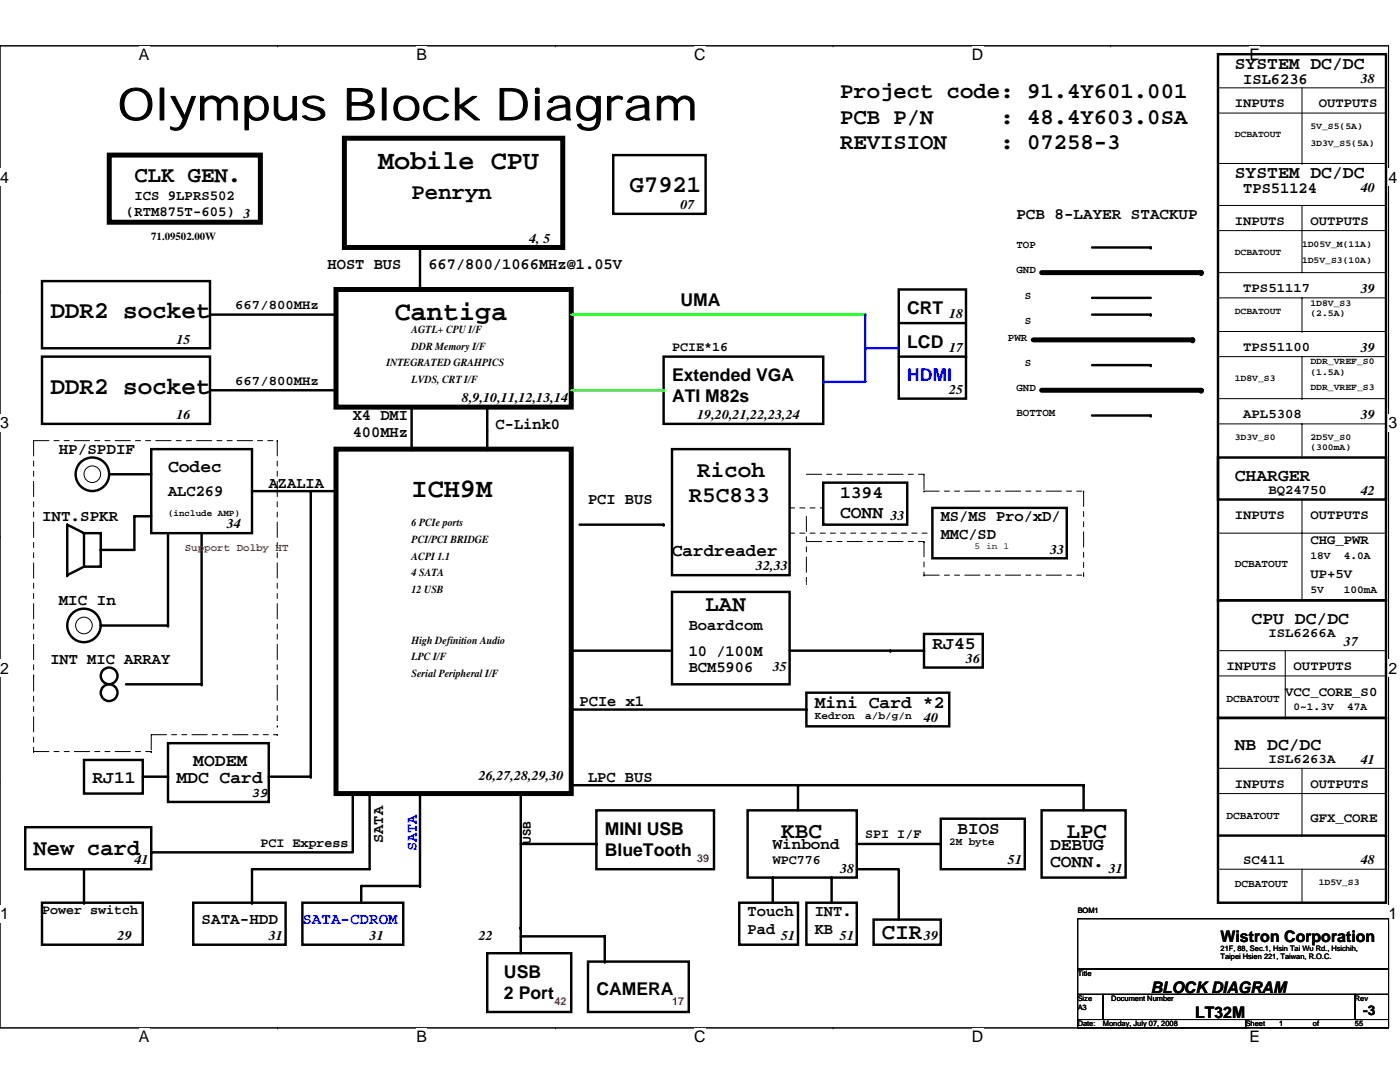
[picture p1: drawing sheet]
<svg xmlns="http://www.w3.org/2000/svg" width="279mm" height="216mm" viewBox="0 0 279 216" stroke-linecap="round" stroke-linejoin="round" font-family="sans-serif">
<path d="M0 9.1h277.1v196h-277.1z" fill="none" stroke="#000" stroke-width=".2"/>
<g fill="#fff">
<path d="M27.7 9.1h2.1v3.6h-2.1z"/>
<path d="M27.7 205.1h2.1v3.5h-2.1z"/>
</g>
<path d="M55.4 9.1h.1M55.4 205.1h.1" fill="none" stroke="#000" stroke-width=".2"/>
<g fill="#fff">
<path d="M83.1 9.1h2.1v3.6h-2.1z"/>
<path d="M83.1 205.1h2.1v3.5h-2.1z"/>
</g>
<path d="M110.8 9.1h.1M110.8 205.1h.1" fill="none" stroke="#000" stroke-width=".2"/>
<g fill="#fff">
<path d="M138.5 9.1h2.3v3.6h-2.3z"/>
<path d="M138.5 205.1h2.3v3.5h-2.3z"/>
</g>
<path d="M166.3 9.1h.1M166.3 205.1h.1" fill="none" stroke="#000" stroke-width=".2"/>
<g fill="#fff">
<path d="M194 9.1h2.3v3.6h-2.3z"/>
<path d="M194 205.1h2.3v3.5h-2.3z"/>
</g>
<path d="M221.7 9.1h.1M221.7 205.1h.1" fill="none" stroke="#000" stroke-width=".2"/>
<g fill="#fff">
<path d="M249.4 9.1h2.1v3.6h-2.1z"/>
<path d="M249.4 205.1h2.1v3.5h-2.1z"/>
<path d="M0 33.6h1.8v3.5h-1.8z"/>
<path d="M277.1 33.6h1.8v3.5h-1.8z"/>
<path d="M0 82.6h1.8v3.5h-1.8z"/>
<path d="M277.1 82.6h1.8v3.5h-1.8z"/>
</g>
<path d="M0 58.1h.1M277.1 58.1h.1" fill="none" stroke="#000" stroke-width=".2"/>
<g fill="#fff">
<path d="M0 131.6h1.8v3.5h-1.8z"/>
<path d="M277.1 131.6h1.8v3.5h-1.8z"/>
</g>
<path d="M0 107.1h.1M277.1 107.1h.1" fill="none" stroke="#000" stroke-width=".2"/>
<g fill="#fff">
<path d="M0 180.6h1.8v3.5h-1.8z"/>
<path d="M277.1 180.6h1.8v3.5h-1.8z"/>
</g>
<g fill="none" stroke="#000" stroke-width=".2">
<path d="M243.1 17.5h33.5M259.8 17.5v15.1M243.1 22.6h33.5M243.1 32.6h33.5M259.8 32.6h.1M276.6 22.6h.1M276.6 32.6h.1M243.1 59.4h33.5M243.1 46h33.5M243.1 41h33.5M243.1 54.4h33.5M259.8 41v13.4"/>
<path d="M259.8 59.4v6.7M276.6 54.4h.1M243.1 71.2h33.5M243.1 79.5h33.5M243.1 66.1h33.5M259.8 66.1h.1M259.8 79.5h.1M259.8 71.2v8.3M276.6 79.5h.1M276.6 66.1h.1M243.1 91.3h33.5M243.1 84.6h33.5"/>
<path d="M259.8 91.3h.1M259.8 99.7v20.1M259.8 84.6v6.7M243.1 106.4h33.5M243.1 129.8h33.5M243.1 134.9h33.5M256.5 129.8v13.5M276.6 134.9h.1M0 156.1h.1M243.1 153.3h33.5M243.1 158.3h33.5M256.5 143.3h.1"/>
<path d="M259.8 153.3v13.4M276.6 158.3h.1M277.1 156.1h.1M243.1 173.4h33.5M259.8 166.7h.1M259.8 173.4v6.7M276.6 173.4h.1M215.1 198.4h5v5h-5zM215.1 183.3h62v10.1h-62zM215.1 193.4h62v5h-62zM220.1 198.4h50.3v5h-50.3zM259.8 180.1h.1"/>
<path d="M270.4 198.4h6.7v5h-6.7zM215.1 203.4h33.5v1.7h-33.5zM248.6 203.4h28.5v1.7h-28.5z"/>
<circle cx="18.4" cy="94.6" r="1.66"/>
<circle cx="16.8" cy="124.8" r="1.66"/>
</g>
<g fill="none" stroke="#000" stroke-width=".49">
<path d="M243.1 10.8h33.5v88.9h-33.5zM122.4 30.9h18.4v11.8h-18.4zM8.4 56.1h33.5v13.4h-33.5zM83.8 49.4v8.4M179.4 57.8h13.4v21.7h-13.4zM217.9 59.4h11.8M217.9 49.4h11.8M229.7 49.4h.1M8.4 71.2h33.5v13.4h-33.5zM41.9 62.8h25.2M41.9 77.9h25.2M67.1 77.9h.1"/>
<path d="M132.4 71.2h31.9v13.4h-31.9zM179.4 64.5h13.4M179.4 71.2h13.4M192.8 71.2h.1M217.9 62.8h11.8M217.9 72.9h11.8M229.7 62.8h.1M229.7 72.9h.1M21.8 94.6h8.4M30.2 89.6h20.1v16.8h-20.1zM50.3 98h16.8M62 98v57"/>
<path d="M82.1 89.6h.1M82.1 81.2v8.4M97.2 89.6h.1M97.2 81.2v8.4M134.1 89.6h23.5v25.2h-23.5zM164.3 96.3h16.8v8.4h-16.8zM217.9 82.9h11.8M229.7 82.9h.1M243.1 91.3h33.5v28.5h-33.5zM13.4 114.8h.1M16.8 106.4h3.3v6.7h-3.3zM16.8 106.4l-3.4-1.7v10.1"/>
<path d="M16.8 106.4h.1M16.8 113.1l-3.4 1.7M20.1 109.7h.1M30.2 103h-3.4v6.7h-6.7M33.5 106.4v18.4M40.2 106.4v30.1M115.7 104.7h16.7M132.4 104.7h.1M134.1 118.1h23.5v18.4h-23.5zM186.1 101.3h26.8v10.1h-26.8zM243.1 119.8h33.5v23.5h-33.5zM20.1 124.8h13.4"/>
<path d="M25.1 136.5h15.1M33.5 124.8h.1M40.2 136.5h.1M114 129.8h.1M114 129.8h20.1M157.6 129.8h26.8M160.9 138.2h28.5v6.7h-28.5zM177.7 129.8h.1M184.4 129.8h.1M184.4 126.5h11.7v6.7h-11.7zM16.8 151.6h11.7v6.7h-11.7zM28.5 155h5"/>
<path d="M33.5 148.3h20.1v11.7h-20.1zM33.5 155h.1M53.6 155h8.4M62 155h.1M70.4 158.3v11.8h-40.2M73.8 158.3v15.1h-23.5v6.7M83.8 158.3v18.5M103.9 158.3v26.9M114 156.7h102.3M114 141.6h46.9M159.3 156.7h.1M159.3 156.7v5"/>
<path d="M160.9 141.6h.1M216.3 156.7h.1M216.3 156.7v5M243.1 143.3h33.5v36.8h-33.5zM5 165.1h25.2v8.3h-25.2zM16.8 173.4v6.7M30.2 170.1h.1M83.8 176.8h-11.7v3.3M83.8 176.8h.1M103.9 168.4h15.1M119 161.7h23.5v11.7h-23.5zM119 168.4h.1"/>
<path d="M149.2 161.7h21.8v13.4h-21.8zM154.2 175.1h.1M154.2 175.1v5M166 175.1h.1M166 175.1v5M171 173.4h8.4v10.1M171 168.4h16.7M187.7 163.4h16.8v10h-16.8zM187.7 168.4h.1M207.9 161.7h16.7v13.4h-16.7zM243.1 166.7h33.5M276.6 166.7h.1"/>
<path d="M8.4 180.1h20.1v8.4h-20.1zM16.8 180.1h.1M38.6 180.1h18.4v8.4h-18.4zM50.3 180.1h.1M60.3 180.1h20.2v8.4h-20.2zM97.2 190.2h16.8v11.7h-16.8zM103.9 185.2h.1M103.9 186.8h16.8M103.9 185.2v5M117.3 191.9h20.2v10h-20.2zM120.7 186.8h.1M120.7 191.9h.1"/>
<path d="M120.7 186.8v5.1M147.5 180.1h11.8v8.4h-11.8zM160.9 180.1h10.1v8.4h-10.1zM174.3 183.5h13.4v5h-13.4z"/>
<circle cx="18.4" cy="94.6" r="3.3"/>
<circle cx="16.7" cy="124.8" r="3.3"/>
<circle cx="21.8" cy="138.2" r="1.67"/>
<circle cx="21.8" cy="134.9" r="1.67"/>
</g>
<path d="M21.8 30.9h30.2v13.4h-30.2zM68.7 27.6h43.6v21.8h-43.6zM67.1 57.8h46.9v23.4h-46.9zM207.9 54.4h31.8M239.7 54.4h.1M206.2 67.8h31.8M207.9 77.9h31.8M238 67.8h.1M239.7 77.9h.1M67.1 89.6h46.9v68.7h-46.9z" fill="none" stroke="#000" stroke-width=".99"/>
<g fill="none" stroke="#000" stroke-width=".2" stroke-dasharray="3 1 1 1 1 1">
<path d="M6.7 87.9h48.6M6.7 87.9v47M55.3 87.9v57M55.3 87.9h.1M160.9 94.6h23.5M184.4 94.6v3.4M184.4 98h.1M184.4 98h31.9M184.4 94.6h.1M216.3 98h.1M216.3 98v16.8M160.9 103v13.4"/>
<path d="M160.9 116.4h.1M160.9 108.1h23.5M184.4 108.1h.1M184.4 108.1v6.7M184.4 114.8h.1M184.4 114.8h31.9M216.3 114.8h.1M6.7 134.9v15.1M6.7 134.9h.1M6.7 150h23.5M6.7 150h.1M30.2 150h.1"/>
<path d="M30.2 146.6h25.1M30.2 146.6v3.4M55.3 144.9h.1M55.3 146.6h.1"/>
</g>
<path d="M114 77.9h18.4M114 62.8h58.7M132.4 77.9h.1M172.7 62.8h.1" fill="none" stroke="#0f0" stroke-width=".49"/>
<path d="M157.6 101.3h6.7M157.6 106.4h28.5M164.3 101.3h.1M186.1 106.4h.1" fill="none" stroke="#000" stroke-width=".2" stroke-dasharray="1 1 1 1 1 1 1 1"/>
<path d="M164.3 76.2h.1M172.7 62.8v13.4h-8.4M172.7 69.5h6.7" fill="none" stroke="#00f" stroke-width=".49"/>
<text font-size="8.9" x="23.5" y="23.9">Olympus Block Diagram</text>
<g font-size="5.4">
<text x="75.4" y="33.8">Mobile CPU</text>
<text x="78.8" y="63.9">Cantiga</text>
<text x="82.1" y="99.1">ICH9M</text>
</g>
<g font-size="4.8">
<text x="125.7" y="38.4">G7921</text>
<text x="10.1" y="63.5">DDR2 socket</text>
<text x="10.1" y="78.6">DDR2 socket</text>
</g>
<g font-size="4.5">
<text x="167.6" y="19.6">Project code: 91.4Y601.001</text>
<text x="167.6" y="24.7">PCB P/N</text>
<text x="167.6" y="29.7">REVISION</text>
<text x="199.6" y="24.7">: 48.4Y603.0SA</text>
<text x="199.6" y="29.7">: 07258-3</text>
<text x="26.8" y="36.4">CLK GEN.</text>
<text x="82.1" y="39.8">Penryn</text>
<text x="139.1" y="95.1">Ricoh</text>
<text x="137.5" y="100.1">R5C833</text>
<text x="140.8" y="121.9">LAN</text>
<text x="155.9" y="167.2">KBC</text>
<text x="212.9" y="167.2">LPC</text>
<text x="6.7" y="170.5">New card</text>
<text x="176" y="187.3">CIR</text>
</g>
<g font-size="3.5">
<text x="246.4" y="13.8">SYSTEM DC/DC</text>
<text x="246.4" y="35.6">SYSTEM DC/DC</text>
<text x="135.8" y="61">UMA</text>
<text x="181.1" y="62.7">CRT</text>
<text x="181.1" y="69.4">LCD</text>
<text x="134.1" y="76.1">Extended VGA</text>
<text x="134.1" y="80.2">ATI M82s</text>
<text x="33.5" y="94.3">Codec</text>
<text x="246.4" y="95.9">CHARGER</text>
<text x="167.6" y="99.3">1394</text>
<text x="167.6" y="103.3">CONN</text>
<text x="134.1" y="111">Cardreader</text>
<text x="249.8" y="124.4">CPU DC/DC</text>
<text x="186.1" y="129.5">RJ45</text>
<text x="162.6" y="141.2">Mini Card *2</text>
<text x="246.4" y="149.6">NB DC/DC</text>
<text x="38.6" y="152.9">MODEM</text>
<text x="18.4" y="156.3">RJ11</text>
<text x="35.2" y="156.3">MDC Card</text>
<text x="120.7" y="166.6">MINI USB</text>
<text x="191.1" y="166.3">BIOS</text>
<text x="120.7" y="170.7">BlueTooth</text>
<text x="209.5" y="169.7">DEBUG</text>
<text x="209.5" y="173">CONN.</text>
<text x="100.6" y="195.1">USB</text>
<text x="100.6" y="199.2">2 Port</text>
<text x="119" y="198.5">CAMERA</text>
</g>
<text font-size="3.5" fill="#00f" x="181.1" y="76.1">HDMI</text>
<g font-size="3.2">
<text x="27.7" y="12">A</text>
<text x="83.1" y="12">B</text>
<text x="138.5" y="12">C</text>
<text x="194" y="12">D</text>
<text x="249.4" y="12">E</text>
<text x="248.1" y="16.8">ISL6236</text>
<text x="0" y="36.4">4</text>
<text x="248.1" y="38.6">TPS51124</text>
<text x="277.1" y="36.4">4</text>
<text x="202.8" y="43.6">PCB 8-LAYER STACKUP</text>
<text x="65.4" y="53.7">HOST BUS</text>
<text x="85.5" y="53.7">667/800/1066MHz@1.05V</text>
<text x="70.4" y="83.9">X4 DMI</text>
<text x="0" y="85.4">3</text>
<text x="70.4" y="87.2">400MHz</text>
<text x="98.9" y="85.6">C-Link0</text>
<text x="277.1" y="85.4">3</text>
<text x="11.7" y="90.6">HP/SPDIF</text>
<text x="33.5" y="99">ALC269</text>
<text x="53.6" y="97.3">AZALIA</text>
<text x="117.3" y="100.6">PCI BUS</text>
<text x="8.4" y="104">INT.SPKR</text>
<text x="187.7" y="104">MS/MS Pro/xD/</text>
<text x="187.7" y="107.6">MMC/SD</text>
<text x="11.7" y="120.8">MIC In</text>
<text x="137.5" y="125.8">Boardcom</text>
<text x="137.5" y="130.8">10 /100M</text>
<text x="0" y="134.4">2</text>
<text x="10.1" y="132.5">INT MIC ARRAY</text>
<text x="137.5" y="134.2">BCM5906</text>
<text x="277.1" y="134.4">2</text>
<text x="115.7" y="140.9">PCIe x1</text>
<text x="117.3" y="156">LPC BUS</text>
<text x="76.5" y="168.2" transform="rotate(-90 76.5 168.2)">SATA</text>
<text x="154.2" y="169.4">Winbond</text>
<text x="0" y="183.4">1</text>
<text x="40.2" y="184.5">SATA-HDD</text>
<text x="149.2" y="182.8">Touch</text>
<text x="162.6" y="182.8">INT.</text>
<text x="277.1" y="183.4">1</text>
<text x="149.2" y="186.4">Pad</text>
<text x="162.6" y="186.4">KB</text>
<text x="243.6" y="187.9">Wistron Corporation</text>
<text x="229.7" y="198.2">BLOCK DIAGRAM</text>
<text x="238.5" y="203">LT32M</text>
<text x="27.7" y="207.9">A</text>
<text x="83.1" y="207.9">B</text>
<text x="138.5" y="207.9">C</text>
<text x="194" y="207.9">D</text>
<text x="249.4" y="207.9">E</text>
</g>
<g font-size="3.2" fill="#00f">
<text x="83.2" y="169.9" transform="rotate(-90 83.2 169.9)">SATA</text>
<text x="60.3" y="184.5">SATA-CDROM</text>
</g>
<g font-size="2.8">
<text x="26.8" y="40">ICS 9LPRS502</text>
<text x="25.1" y="43.2">(RTM875T-605) 3</text>
</g>
<g font-size="2.7">
<text x="271.6" y="16.6">38</text>
<text x="246.4" y="21.4">INPUTS</text>
<text x="263.2" y="21.4">OUTPUTS</text>
<text x="135.8" y="41.7">07</text>
<text x="271.6" y="38.4">40</text>
<text x="246.4" y="44.9">INPUTS</text>
<text x="261.5" y="44.9">OUTPUTS</text>
<text x="105.6" y="48.4">4, 5</text>
<text x="248.1" y="58.3">TPS51117</text>
<text x="271.6" y="58.5">39</text>
<text x="46.9" y="61.7">667/800MHz</text>
<text x="189.4" y="63.5">18</text>
<text x="35.2" y="68.6">15</text>
<text x="134.1" y="70.1">PCIE*16</text>
<text x="189.4" y="70.2">17</text>
<text x="248.1" y="70.1">TPS51100</text>
<text x="271.6" y="70.2">39</text>
<text x="46.9" y="76.8">667/800MHz</text>
<text x="35.2" y="83.7">16</text>
<text x="92.2" y="80.3">8,9,10,11,12,13,14</text>
<text x="139.1" y="83.7">19,20,21,22,23,24</text>
<text x="189.4" y="78.6">25</text>
<text x="248.1" y="83.5">APL5308</text>
<text x="271.6" y="83.7">39</text>
<text x="253.1" y="98.6">BQ24750</text>
<text x="271.6" y="98.7">42</text>
<text x="45.3" y="105.4">34</text>
<text x="177.7" y="103.8">33</text>
<text x="246.4" y="103.6">INPUTS</text>
<text x="261.5" y="103.6">OUTPUTS</text>
<text x="150.9" y="113.8">32,33</text>
<text x="209.5" y="110.5">33</text>
<text x="261.5" y="108.6">CHG_PWR</text>
<text x="261.5" y="115.3">UP+5V</text>
<text x="253.1" y="127.1">ISL6266A</text>
<text x="268.2" y="128.9">37</text>
<text x="154.2" y="133.9">35</text>
<text x="192.8" y="132.2">36</text>
<text x="244.8" y="133.8">INPUTS</text>
<text x="258.2" y="133.8">OUTPUTS</text>
<text x="184.4" y="144">40</text>
<text x="256.5" y="138.8">VCC_CORE_S0</text>
<text x="95.5" y="155.7">26,27,28,29,30</text>
<text x="253.1" y="152.2">ISL6263A</text>
<text x="271.6" y="152.4">41</text>
<text x="50.3" y="158.9">39</text>
<text x="246.4" y="157.2">INPUTS</text>
<text x="261.5" y="157.2">OUTPUTS</text>
<text x="172.7" y="167.3">SPI I/F</text>
<text x="261.5" y="163.9">GFX_CORE</text>
<text x="26.8" y="172.5">41</text>
<text x="52" y="169">PCI Express</text>
<text x="154.2" y="172.3">WPC776</text>
<text x="201.2" y="172.5">51</text>
<text x="248.1" y="172.3">SC411</text>
<text x="271.6" y="172.5">48</text>
<text x="167.6" y="174.2">38</text>
<text x="221.3" y="174.2">31</text>
<text x="8.4" y="182.4">Power switch</text>
<text x="23.5" y="187.6">29</text>
<text x="53.6" y="187.6">31</text>
<text x="73.8" y="187.6">31</text>
<text x="95.5" y="187.6">22</text>
<text x="155.9" y="187.6">51</text>
<text x="167.6" y="187.6">51</text>
<text x="184.4" y="187.6">39</text>
<text x="272.1" y="202.5">-3</text>
</g>
<g font-size="2.2">
<text x="30.2" y="48">71.09502.00W</text>
<text x="202.8" y="49.5">TOP</text>
<text x="202.8" y="54.5">GND</text>
<text x="204.5" y="59.6">S</text>
<text x="204.5" y="64.6">S</text>
<text x="82.1" y="66.4">AGTL+ CPU I/F</text>
<text x="82.1" y="69.8">DDR Memory I/F</text>
<text x="201.2" y="67.9">PWR</text>
<text x="77.1" y="73.1">INTEGRATED GRAHPICS</text>
<text x="82.1" y="76.5">LVDS, CRT I/F</text>
<text x="202.8" y="78">GND</text>
<text x="204.5" y="73">S</text>
<text x="202.8" y="83">BOTTOM</text>
<text x="82.1" y="105">6 PCIe ports</text>
<text x="82.1" y="111.7">ACPI 1.1</text>
<text x="82.1" y="108.3">PCI/PCI BRIDGE</text>
<text x="246.4" y="113.2">DCBATOUT</text>
<text x="261.5" y="111.5">18V</text>
<text x="268.2" y="111.5">4.0A</text>
<text x="82.1" y="115">4 SATA</text>
<text x="82.1" y="118.4">12 USB</text>
<text x="261.5" y="118.2">5V</text>
<text x="268.2" y="118.2">100mA</text>
<text x="82.1" y="131.8">LPC I/F</text>
<text x="82.1" y="128.4">High Definition Audio</text>
<text x="82.1" y="135.1">Serial Peripheral I/F</text>
<text x="162.6" y="143.4">Kedron</text>
<text x="172.7" y="143.4">a/b/g/n</text>
<text x="244.8" y="140">DCBATOUT</text>
<text x="258.2" y="141.7">0~1.3V</text>
<text x="268.8" y="141.7">47A</text>
<text x="244.8" y="163.5">DCBATOUT</text>
<text x="105.9" y="168.4" transform="rotate(-90 105.9 168.4)">USB</text>
<text x="189.4" y="168.5">2M byte</text>
<text x="246.4" y="176.9">DCBATOUT</text>
</g>
<g font-size="2.2" fill="#f00">
<text x="36.9" y="109.9">Support Dolby HT</text>
<text x="139.1" y="172.1">39</text>
<text x="110.6" y="200.6">42</text>
<text x="134.1" y="200.6">17</text>
</g>
<g font-size="1.8">
<text x="246.4" y="27.4">DCBATOUT</text>
<text x="261.5" y="25.8">5V_S5(5A)</text>
<text x="261.5" y="29.1">3D3V_S5(5A)</text>
<text x="246.4" y="50.9">DCBATOUT</text>
<text x="259.8" y="52.6">1D5V_S3(10A)</text>
<text x="259.8" y="49.2">1D05V_M(11A)</text>
<text x="246.4" y="62.6">DCBATOUT</text>
<text x="261.5" y="61">1D8V_S3</text>
<text x="261.5" y="63">(2.5A)</text>
<text x="246.4" y="76.1">1D8V_S3</text>
<text x="261.5" y="72.7">DDR_VREF_S0</text>
<text x="261.5" y="74.8">(1.5A)</text>
<text x="261.5" y="77.7">DDR_VREF_S3</text>
<text x="246.4" y="87.8">3D3V_S0</text>
<text x="261.5" y="87.8">2D5V_S0</text>
<text x="261.5" y="89.9">(300mA)</text>
<text x="33.5" y="102.9">(include AMP)</text>
<text x="194.5" y="109.6">5 in 1</text>
<text x="263.2" y="176.6">1D5V_S3</text>
</g>
<g font-size="1.5">
<text x="215.1" y="182.2">BOM1</text>
<text x="243.6" y="189.7">21F, 88, Sec.1, Hsin Tai Wu Rd., Hsichih,</text>
<text x="243.6" y="191.4">Taipei Hsien 221, Taiwan, R.O.C.</text>
<text x="215.1" y="194.7">Title</text>
<text x="215.1" y="199.8">Size</text>
<text x="215.1" y="201.4">A3</text>
<text x="221.8" y="199.8">Document Number</text>
<text x="270.4" y="199.8">Rev</text>
<text x="215.1" y="204.8">Date:</text>
<text x="220.1" y="204.8">Monday, July 07, 2008</text>
<text x="248.6" y="204.8">Sheet</text>
<text x="255.3" y="204.8">1</text>
<text x="262" y="204.8">of</text>
<text x="270.4" y="204.8">55</text>
</g>
</svg>
